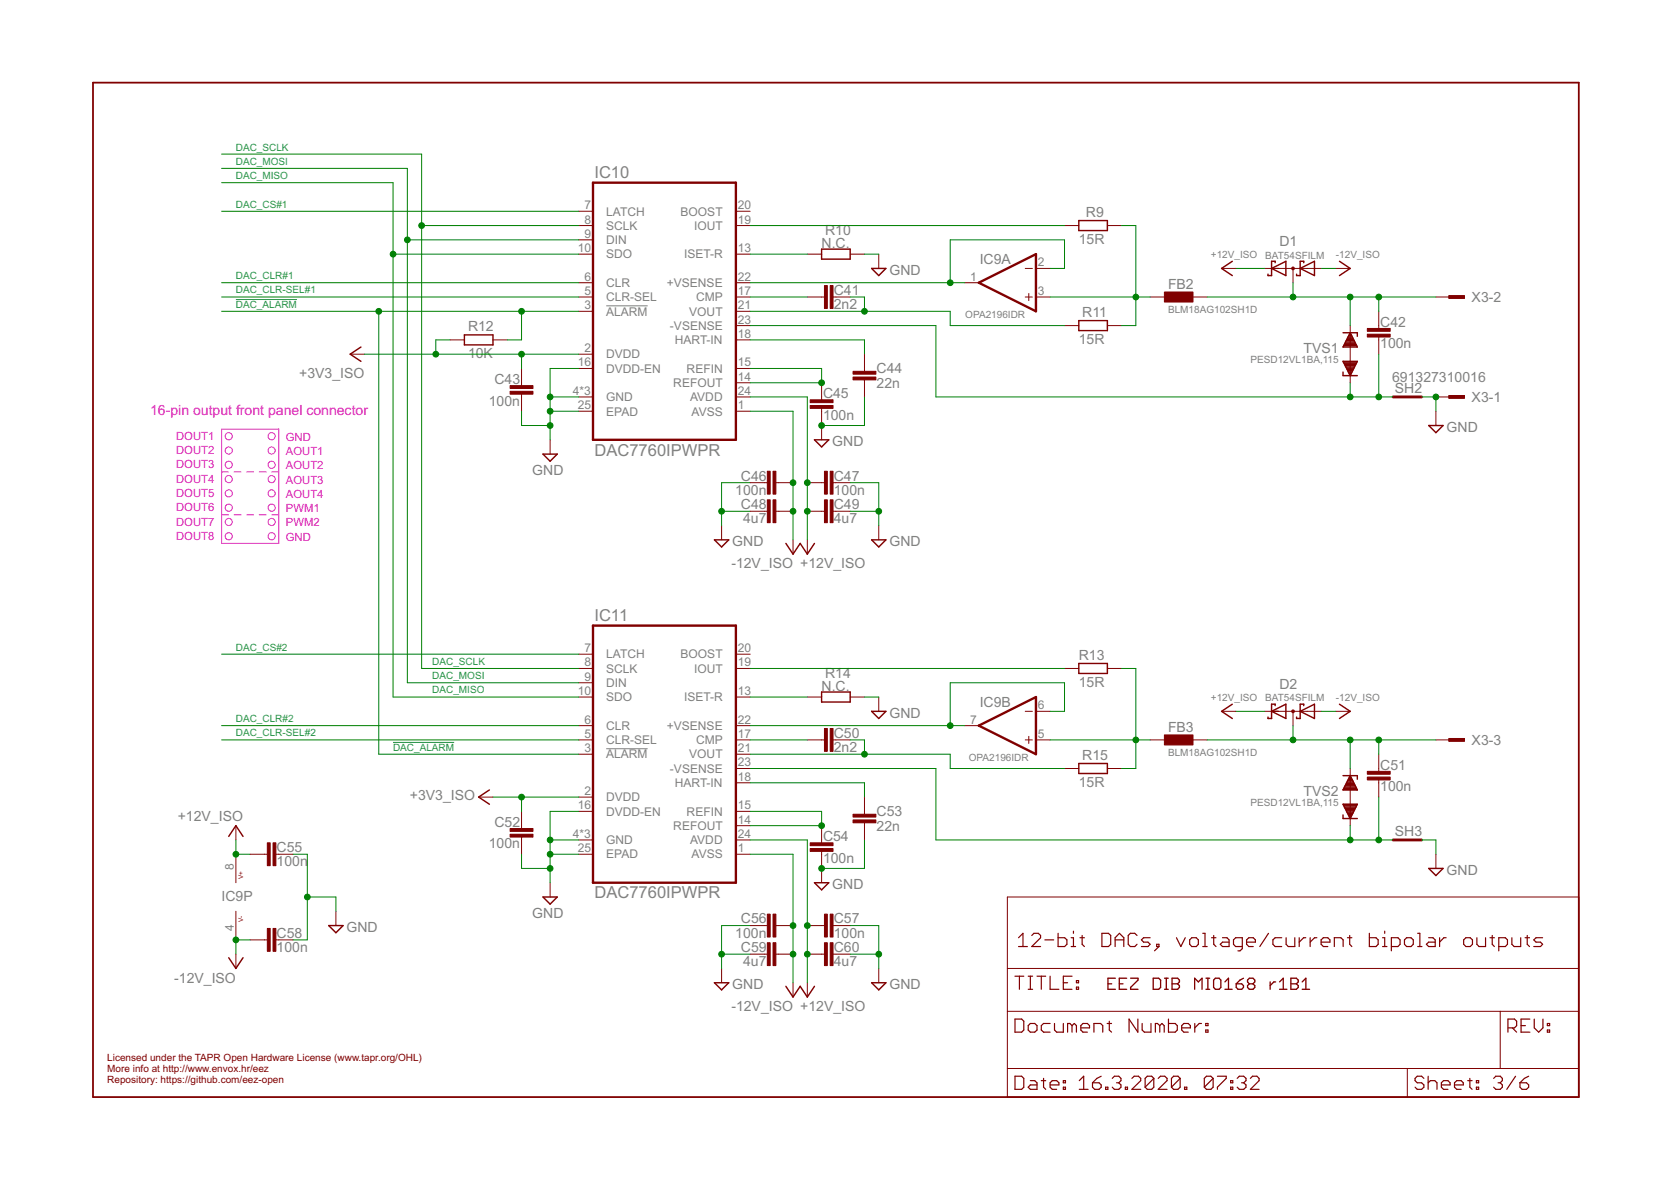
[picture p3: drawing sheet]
<svg xmlns="http://www.w3.org/2000/svg" width="297mm" height="210mm" viewBox="0 0 297 210" stroke-linecap="round" stroke-linejoin="round" font-family="sans-serif">
<path d="M107.8 54.4h7.3M107.8 133.1h7.3" fill="none" stroke="#808080" stroke-width=".18"/>
<g fill="none" stroke="#800000" stroke-width=".21">
<path d="M180.4 173.5h1.6M181.1 166.7l.7-.8v2.3M181.1 168.2h1.5M181.2 173.5v2.3M182.8 173.5h.8M182.8 175.8h.8M183.2 173.5v2.3M183.4 166.3l.4-.4h.8l.4 .4v.4l-1.6 1.5h1.6M184.3 173.5h1.6M185.1 173.5v2.3M185.7 167h1.6M186.7 173.5v2.3h1.5"/>
<path d="M188.1 165.9v2.3h1.2l.4-.4v-.8l-.4-.3h-1.2M189 174.7h.8M190.4 168.2h.8M190.4 166.7h.4v1.5M190.6 173.5h-1.6v2.3h1.6M190.8 165.5v.4M191.3 175.5h.4v.3h-.4zM191.3 174.3h.4v.4h-.4zM192 166.7h.8M192.4 166.3v1.5l.4 .4M195.9 165.9h1.1l.4 .4v1.5l-.4 .4h-1.1zM198.2 167h1.6"/>
<path d="M198.2 168.2v-1.5l.8-.8 .8 .8v1.5M202.1 166.3l-.4-.4h-.8l-.3 .4v1.5l.3 .4h.8l.4-.4M204.4 166.7h-1.1l-.4 .3 .4 .4h.8l.3 .4-.3 .4h-1.2M205.6 167.8h.4v.4h-.4zM206 168.2l-.8 .8M209.1 166.7l.8 1.5 .8-1.5M211.5 167l.4-.3h.7l.4 .3v.8l-.4 .4h-.7l-.4-.4zM213.8 168.2h.8M213.8 165.9h.4v2.3M215.4 166.7h.8M215.8 166.3v1.5l.4 .4M217.3 166.7h.8l.4 .3v1.2h-1.2l-.4-.4 .4-.4h1.2"/>
<path d="M220.8 168.2h-1.2l-.3-.4v-.8l.3-.3h1.2v1.9l-.4 .4h-.4M221.6 167.4h1.6v-.4l-.4-.3h-.8l-.4 .3v.8l.4 .4h.8M225.5 165.9l-1.6 2.3M227.8 166.7h-1.1l-.4 .3v.8l.4 .4h1.1M228.6 166.7v1.1l.4 .4h1.2v-1.5M230.9 166.7v1.5M232.1 166.7h-.4l-.8 .7M232.9 166.7v1.5M234.1 166.7h-.4l-.8 .7M234.8 167.4h1.6v-.4l-.4-.3h-.8l-.4 .3v.8l.4 .4h.8M237.2 168.2v-1.5h1.2l.4 .3v1.2M239.5 166.7h.8"/>
<path d="M239.9 166.3v1.5l.4 .4M243.4 165.9v2.3h1.2l.4-.4v-.8l-.4-.3h-1.2M245.8 168.2h.7M245.8 166.7h.3v1.5M246.1 165.5v.4M247.3 168.2h1.2l.4-.4v-.8l-.4-.3h-1.2v2.3M249.7 167l.3-.3h.8l.4 .3v.8l-.4 .4h-.8l-.3-.4zM252 168.2h.8M252 165.9h.4v2.3M254 166.7h.7l.4 .3v1.2h-1.1l-.4-.4 .4-.4h1.1M255.9 166.7v1.5M257.1 166.7h-.4l-.8 .7"/>
<path d="M260.2 167l.4-.3h.7l.4 .3v.8l-.4 .4h-.7l-.4-.4zM262.5 166.7v1.1l.4 .4h1.2v-1.5M264.9 166.7h.7M265.3 166.3v1.5l.3 .4M266.4 168.2h1.2l.4-.4v-.8l-.4-.3h-1.2v2.3M268.8 166.7v1.1l.4 .4h1.1v-1.5M271.1 166.7h.8M271.5 166.3v1.5l.4 .4M274.2 166.7h-1.2l-.4 .3 .4 .4h.8l.4 .4-.4 .4h-1.2M180.4 181.1h1.2l.4 .4v1.6l-.4 .4h-1.2zM180.4 191.3h1.2l.4 .4v1.5l-.4 .4h-1.2zM182.8 182.3l.4-.4h.7l.4 .4v.8l-.4 .4h-.7l-.4-.4z"/>
<path d="M183.2 192.1h.7l.4 .3v1.2h-1.1l-.4-.4 .4-.4h1.1M185.1 192.1h.8M185.5 191.7v1.5l.4 .4M186.7 192.8h1.5v-.4l-.4-.3h-.8l-.3 .3v.8l.3 .4h.8M186.7 181.9h-1.2l-.4 .4v.8l.4 .4h1.2M187.5 181.9v1.2l.3 .4h1.2v-1.6M189 193.2h.4v.4h-.4zM189 192.1h.4v.3h-.4zM190.6 182.3l-.4-.4h-.4v1.6M190.6 182.3l.4-.4 .3 .4v1.2M190.6 182.3v1.2M191.9 193.6h1.5"/>
<path d="M191.9 192.1l.7-.8v2.3M192.1 182.7h1.6v-.4l-.4-.4h-.8l-.4 .4v.8l.4 .4h.8M194.2 192.4h1.2l.3 .4v.4l-.3 .4h-.8l-.4-.4zM194.5 183.5v-1.6h1.1l.4 .4v1.2M195.7 191.3l-.7 .4-.8 .7M196.5 193.2h.4v.4h-.4zM196.8 181.9h.8M197.2 181.5v1.6l.4 .4M197.7 191.7l.4-.4h.8l.4 .4v.4l-.4 .3M198.5 192.4h.4M198.9 192.4l.4 .4v.4l-.4 .4h-.8l-.4-.4M200 193.2h.4v.4h-.4z"/>
<path d="M201.2 191.7l.4-.4h.8l.4 .4v.4l-1.6 1.5h1.6M202.3 181.1v2.4l-1.6-2.4v2.4M203 181.9v1.2l.4 .4h1.2v-1.6M205.1 191.7v1.5l-.4 .4h-.8l-.3-.4M205.1 191.7l-.4-.4h-.8l-.3 .4v1.5M205.1 191.7l-1.5 1.5M205.9 191.7l.4-.4h.8l.4 .4v.4l-1.6 1.5h1.6M206.2 182.3l-.4-.4h-.4v1.6M206.2 182.3v1.2M206.2 182.3l.3-.4 .4 .4v1.2M207.7 181.1v2.4h1.2l.4-.4v-.8l-.4-.4h-1.2M209.8 191.7v1.5l-.4 .4h-.8l-.4-.4"/>
<path d="M209.8 191.7l-.4-.4h-.8l-.4 .4v1.5M209.8 191.7l-1.6 1.5M210.1 182.7h1.5v-.4l-.4-.4h-.8l-.3 .4v.8l.3 .4h.8M210.6 193.2h.4v.4h-.4zM212.4 181.9v1.6M213.6 181.9h-.4l-.8 .8M214.3 183.1h.4v.4h-.4zM214.3 181.9h.4v.4h-.4zM215.6 191.7v1.5l-.4 .4h-.7l-.4-.4M215.6 191.7l-.4-.4h-.7l-.4 .4v1.5M215.6 191.7l-1.5 1.5M216.4 191.3h1.6v.4l-1.6 1.5v.4"/>
<path d="M218.8 193.2h.3v.4h-.3zM218.8 192.1h.3v.3h-.3zM219.9 191.7l.4-.4h.8l.4 .4v.4l-.4 .3M220.7 192.4h.4M221.1 192.4l.4 .4v.4l-.4 .4h-.8l-.4-.4M222.3 191.7l.4-.4h.7l.4 .4v.4l-1.5 1.5h1.5M253.1 191.7l-.4-.4h-.8l-.4 .4v.4l.4 .3h.8l.4 .4v.4l-.4 .4h-.8l-.4-.4M253.9 192.4l.4-.3h.8l.3 .3v1.2M253.9 191.3v2.3M256.2 192.8h1.6v-.4l-.4-.3h-.8l-.4 .3v.8l.4 .4h.8M258.6 192.8h1.5v-.4l-.4-.3h-.7l-.4 .3v.8l.4 .4h.7M260.9 192.1h.8"/>
<path d="M261.3 191.7v1.5l.4 .4M262.4 193.2h.4v.4h-.4zM262.4 192.1h.4v.3h-.4zM265.5 191.7l.4-.4h.8l.4 .4v.4l-.4 .3M266.3 192.4h.4M266.7 192.4l.4 .4v.4l-.4 .4h-.8l-.4-.4M268.1 182.7h1.1l.4-.4v-.8l-.4-.4h-1.1v2.4M268.8 182.7l.8 .8M269.4 191.3l-1.6 2.3M270.2 192.4h1.2l.3 .4v.4l-.3 .4h-.8l-.4-.4zM270.4 182.3h.8M271.7 191.3l-.7 .4-.8 .7"/>
<path d="M271.9 181.1h-1.5v2.4h1.5M272.7 181.1v1.6l.8 .8 .8-.8v-1.6M275.1 183.1h.4v.4h-.4zM275.1 181.9h.4v.4h-.4z"/>
</g>
<path d="M16.5 14.7h264.1v180.3h-264.1z" fill="none" stroke="#800000" stroke-width=".32"/>
<g fill="none" stroke="#800000" stroke-width=".18">
<path d="M102.9 37.5h2.5M130.8 37.5h2.5M102.9 55.3h2.5M102.9 52.8h2.5M102.9 50.2h2.5M102.9 40.1h2.5M102.9 42.6h2.5M102.9 45.2h2.5M130.8 55.3h2.5M130.8 52.8h2.5M130.8 50.2h2.5M130.8 40.1h2.5"/>
<path d="M130.8 45.2h2.5M130.8 57.9h2.5M143.5 52.8h3.1M143.5 45.2h2.5M148.1 52.8h3M151.1 45.2h2.6M156.2 45.2v2.5M171.4 50.2h2.6M182.2 52.8h1.3M182.2 47.7h1.3M182.9 52.2v1.2M184.1 52.8h2.6"/>
<path d="M184.1 47.7h2.6M189.2 40.1h2.6M189.2 57.9h2.6M196.8 40.1h2.6M196.8 57.9h2.6M204.4 52.8h2.6M212.1 52.8h2.5M217.1 47.7h2.6M224.8 47.7h10.1M229.8 47.7v2.5M237.5 47.7h2.5M240 57.9v10.1"/>
<path d="M245.1 55.3v3.1M245.1 59.9v3M255.2 52.8h2.6M62.3 62.9h2.5M80 60.4h2.5M87.6 60.4h2.6M92.7 65.5v3M92.7 70v3.1M97.8 78.2v2.5M102.9 73.1h2.5M102.9 62.9h2.5M102.9 70.5h2.5"/>
<path d="M102.9 65.5h2.5M130.8 73.1h2.5M130.8 70.5h2.5M130.8 68h2.5M130.8 65.5h2.5M130.8 60.4h2.5M146 68v3.1M146 72.6v5.6M153.7 62.9v3.1M153.7 67.5v3M255.2 70.5h2.6M255.2 73.1v2.5"/>
<path d="M128.3 93.4v2.5M133.3 85.8h3.1M133.3 90.9h3.1M137.9 85.8h3.1M137.9 90.9h3.1M141 95.9v2.6M143.5 95.9v2.6M143.5 85.8h3.1M143.5 90.9h3.1M148.1 85.8h3M148.1 90.9h3M156.2 93.4v2.5"/>
<path d="M102.9 116.3h2.5M102.9 118.8h2.5M130.8 116.3h2.5M130.8 118.8h2.5M189.2 118.8h2.6M196.8 118.8h2.6M102.9 134h2.5M102.9 131.5h2.5M102.9 129h2.5M102.9 121.3h2.5M102.9 123.9h2.5M130.8 134h2.5"/>
<path d="M130.8 131.5h2.5M130.8 129h2.5M130.8 123.9h2.5M130.8 139.1h2.5M130.8 136.6h2.5M143.5 131.5h3.1M143.5 123.9h2.5M148.1 131.5h3M151.1 123.9h2.6M156.2 123.9v2.5M171.4 129h2.6M182.2 131.5h1.3"/>
<path d="M182.2 126.4h1.3M182.9 130.9v1.2M184.1 131.5h2.6M184.1 126.4h2.6M189.2 136.6h2.6M196.8 136.6h2.6M204.4 131.5h2.6M212.1 131.5h2.5M217.1 126.4h2.6M224.8 126.4h10.1M229.8 126.4v2.6M237.5 126.4h2.5"/>
<path d="M240 136.6v10.1M245.1 134v3.1M245.1 138.6v3.1M255.2 131.5h2.6M41.9 146.7v2.6M41.9 151.8v5.1M44.5 151.8h3M49 151.8h3.1M85.1 141.7h2.5M92.7 144.2v3.1M92.7 148.8v3M97.8 156.9v2.5"/>
<path d="M102.9 151.8h2.5M102.9 141.7h2.5M102.9 149.3h2.5M102.9 144.2h2.5M130.8 151.8h2.5M130.8 149.3h2.5M130.8 146.7h2.5M130.8 144.2h2.5M146 146.7v3.1M146 151.3v5.6M153.7 141.7v3M153.7 146.2v3.1"/>
<path d="M179.1 159.4h101.5v35.6h-101.5zM255.2 151.8v2.5M41.9 162v5M41.9 169.6v2.5M44.5 167h3M49 167h3.1M59.7 162v2.5M128.3 172.1v2.6M133.3 164.5h3.1M133.3 169.6h3.1M137.9 164.5h3.1M137.9 169.6h3.1"/>
<path d="M141 174.7v2.5M143.5 164.5h3.1M143.5 169.6h3.1M143.5 174.7v2.5M148.1 164.5h3M148.1 169.6h3M156.2 172.1v2.6M179.1 179.7h101.5M179.1 172.1h101.5M266.7 179.7v10.2M179.1 189.9h101.5M250.2 189.9v5.1"/>
</g>
<g fill="none" stroke="#800000" stroke-width=".23">
<path d="M197 174.9h.6M198.3 173.9h-1.3v1.9h1.3M199 174.9h.6M200.3 173.9h-1.3v1.9h1.3M201 173.9h1.3v.3l-1.3 1.3v.3h1.3M205 173.9h1l.3 .3v1.3l-.3 .3h-1zM207 173.9h.7M207 175.8h.7M207.3 173.9v1.9M208.3 173.9h1l.4 .3v.3l-.4 .4 .4 .3v.3l-.4 .3h-1zM208.3 174.9h1M212.4 175.8v-1.9l.6 .6 .7-.6v1.9"/>
<path d="M214.4 173.9h.6M214.4 175.8h.6M214.7 173.9v1.9M216 173.9h.7l.3 .3v1.3l-.3 .3h-.7l-.3-.3v-1.3zM217.7 175.8h1.3M217.7 174.5l.7-.6v1.9M219.8 174.9h.9l.3 .3v.3l-.3 .3h-.6l-.3-.3zM221 173.9l-.6 .3-.6 .7M222.1 174.9l-.3-.4v-.3l.3-.3h.6l.4 .3v.3l-.4 .4M222.1 174.9l-.3 .3v.3l.3 .3h.6l.4-.3v-.3l-.4-.3M222.1 174.9h.6M225.8 174.5v1.3"/>
<path d="M226.8 174.5h-.4l-.6 .7M227.5 175.8h1.3M227.5 174.5l.6-.6v1.9M229.5 173.9h.9l.4 .3v.3l-.4 .4 .4 .3v.3l-.4 .3h-.9zM229.5 174.9h.9M231.5 175.8h1.3M231.5 174.5l.6-.6v1.9"/>
</g>
<g fill="none" stroke="#800000" stroke-width=".42">
<path d="M105.4 32.5h25.4v45.7h-25.4zM174 50.2l10.1-5v10.1zM105.4 111.2h25.4v45.7h-25.4zM174 129l10.1-5.1v10.1z"/>
<circle cx="229.8" cy="47.7" r=".13"/>
<circle cx="229.8" cy="126.4" r=".13"/>
</g>
<g fill="#800000" stroke="#800000" stroke-width=".18">
<path d="M146.6 129.5h.5v4h-.5z"/>
<path d="M147.6 129.5h.5v4h-.5z"/>
<path d="M207 130.6h5.1v1.8h-5.1z"/>
<path d="M243.1 138.1h4v.5h-4z"/>
<path d="M243.1 137.1h4v.5h-4z"/>
<path d="M144 150.8h4.1v.5h-4.1z"/>
<path d="M144 149.8h4.1v.5h-4.1z"/>
<path d="M147.6 162.5h.5v4h-.5z"/>
<path d="M146.6 162.5h.5v4h-.5z"/>
<path d="M136.4 162.5h.5v4h-.5z"/>
<path d="M137.4 162.5h.5v4h-.5z"/>
<path d="M146.6 167.6h.5v4h-.5z"/>
<path d="M147.6 167.6h.5v4h-.5z"/>
<path d="M137.4 167.6h.5v4h-.5z"/>
<path d="M136.4 167.6h.5v4h-.5z"/>
<path d="M151.6 144.7h4.1v.5h-4.1z"/>
<path d="M151.6 145.7h4.1v.5h-4.1z"/>
<path d="M90.7 148.3h4v.5h-4z"/>
<path d="M90.7 147.3h4v.5h-4z"/>
<path d="M48.5 149.8h.5v4.1h-.5z"/>
<path d="M47.5 149.8h.5v4.1h-.5z"/>
<path d="M48.5 165h.5v4.1h-.5z"/>
<path d="M47.5 165h.5v4.1h-.5z"/>
<path d="M146.6 50.8h.5v4h-.5z"/>
<path d="M147.6 50.8h.5v4h-.5z"/>
<path d="M207 51.9h5.1v1.8h-5.1z"/>
<path d="M243.1 59.4h4v.5h-4z"/>
<path d="M243.1 58.4h4v.5h-4z"/>
<path d="M144 72.1h4.1v.5h-4.1z"/>
<path d="M144 71.1h4.1v.5h-4.1z"/>
<path d="M147.6 83.8h.5v4h-.5z"/>
<path d="M146.6 83.8h.5v4h-.5z"/>
<path d="M136.4 83.8h.5v4h-.5z"/>
<path d="M137.4 83.8h.5v4h-.5z"/>
<path d="M146.6 88.8h.5v4.1h-.5z"/>
<path d="M147.6 88.8h.5v4.1h-.5z"/>
<path d="M137.4 88.8h.5v4.1h-.5z"/>
<path d="M136.4 88.8h.5v4.1h-.5z"/>
<path d="M151.6 66h4.1v.5h-4.1z"/>
<path d="M151.6 67h4.1v.5h-4.1z"/>
<path d="M90.7 69.6h4v.5h-4z"/>
<path d="M90.7 68.5h4v.5h-4z"/>
<path d="M257.5 70.3h2.8v.5h-2.8z"/>
<path d="M257.5 52.5h2.8v.5h-2.8z"/>
<path d="M257.5 131.3h2.8v.5h-2.8z"/>
</g>
<g fill="none" stroke="#800000" stroke-width=".25">
<path d="M191.8 39.2h5v1.8h-5zM82.5 59.5h5.1v1.8h-5.1zM146 44.3h5.1v1.8h-5.1zM154.9 47.7h2.6l-1.3 1.3zM191.8 57h5v1.8h-5zM219.1 46.4l-2 1.3 2 1.3M226 47.7l2.6-1.3v2.6zM226.7 46.7v-.3h-.7v2.6h-.6v-.3M231.1 47.7l2.6-1.3v2.6zM231.8 46.7v-.3h-.7v2.6h-.6v-.3M238.1 46.4l1.9 1.3-1.9 1.3M238.7 59.1h2.6v.7"/>
<path d="M239.6 59.9h.8M239.7 59.7h.6M239.9 59.5h.3M240 59.2h.1M240 59.1l1.3 2.6h-2.6zM64.2 61.7l-1.9 1.2 1.9 1.3M144.8 78.2h2.5l-1.3 1.2zM238.7 66.1v.7h2.6M238.7 64.2h2.6l-1.3 2.6zM238.8 64.3h2.4M238.8 61.4h2.4M238.9 64.6h2.2"/>
<path d="M239 61.2h2.1M239 64.8h2M239.1 61h1.8M239.1 65h1.8M239.2 60.8h1.6M239.2 65.2h1.6M239.3 60.6h1.4M239.4 65.4h1.3M239.4 60.3h1.2M239.5 65.7h1.1M239.5 60.1h1M239.6 65.9h.8"/>
<path d="M239.7 66.1h.6M239.8 66.3h.4M239.9 66.6h.2M254 75.6h2.5l-1.3 1.3zM96.5 80.7h2.6l-1.3 1.3zM127 95.9h2.5l-1.2 1.3zM139.7 96.6l1.3 1.9 1.2-1.9 1.3 1.9 1.3-1.9M154.9 95.9h2.6l-1.3 1.3zM191.8 117.9h5v1.8h-5zM146 123h5.1v1.8h-5.1zM154.9 126.4h2.6l-1.3 1.3zM191.8 135.7h5v1.8h-5z"/>
<path d="M219.1 125.2l-2 1.2 2 1.3M226 126.4l2.6-1.2v2.5zM226.7 125.4v-.2h-.7v2.5h-.6v-.3M231.1 126.4l2.6-1.2v2.5zM231.8 125.4v-.2h-.7v2.5h-.6v-.3M238.1 125.2l1.9 1.2-1.9 1.3M238.7 137.9h2.6v.6M239 139.9h2M239.1 139.7h1.8M239.2 139.4h1.6M239.3 139.2h1.4M239.4 139h1.2"/>
<path d="M239.5 138.8h1M239.7 138.6h.7M239.8 138.3h.4M239.9 138.1h.2M240 137.9h.1M240 137.9l1.3 2.5h-2.6zM40.7 148.7l1.2-2 1.3 2M87 140.4l-1.9 1.3 1.9 1.2M96.5 159.4h2.6l-1.3 1.3zM144.8 156.9h2.5l-1.3 1.3zM238.7 144.8v.7h2.6M238.7 142.9h2.6l-1.3 2.6z"/>
<path d="M238.8 140.3h2.5M238.8 143h2.5M238.9 140.1h2.2M238.9 143.2h2.2M239 143.4h2M239.1 143.7h1.8M239.2 143.9h1.6M239.3 144.1h1.4M239.4 144.3h1.2M239.5 144.5h1M239.7 144.8h.7M239.8 145h.4"/>
<path d="M239.9 145.2h.2M240 145.4h.1M254 154.3h2.5l-1.3 1.3zM40.7 170.2l1.2 1.9 1.3-1.9M58.4 164.5h2.6l-1.3 1.3zM127 174.7h2.5l-1.2 1.2zM139.7 175.3l1.3 1.9 1.2-1.9 1.3 1.9 1.3-1.9M154.9 174.7h2.6l-1.3 1.2z"/>
</g>
<path d="M247.6 70.5h5.1M247.6 149.3h5.1" fill="none" stroke="#800000" stroke-width=".51"/>
<g fill="none" stroke="#008000" stroke-width=".18">
<path d="M39.4 29.9h33v91.4h30.5M39.4 27.4h35.6v91.4h27.9M39.4 32.5h30.5v91.4h33M39.4 37.5h63.5M39.4 52.8h63.5M39.4 50.2h63.5M39.4 55.3h63.5M67.3 55.3v78.7h35.6M69.9 45.2h33M72.4 42.6h30.5M75 40.1h27.9M92.7 55.3v5.1h-2.5"/>
<path d="M133.3 55.3h35.6v2.6h20.3M133.3 52.8h10.2M133.3 57.9h33.1v12.6h81.2M133.3 50.2h38.1M133.3 40.1h55.9M133.3 45.2h10.2M151.1 52.8h2.6v2.5M153.7 45.2h2.5M186.7 47.7h2.5v-5.1h-20.3v7.6M186.7 52.8h17.7M199.4 40.1h2.5v17.8h-2.5M214.6 52.8h40.6"/>
<path d="M219.7 47.7h5.1M229.8 50.2v2.6M234.9 47.7h2.6M240 52.8v5.1M245.1 52.8v2.5M64.8 62.9h38.1M80 60.4h-2.5v2.5M92.7 62.9v2.6M92.7 73.1v2.5h5.1M97.8 70.5h5.1M97.8 73.1h5.1M102.9 65.5h-5.1v12.7"/>
<path d="M133.3 65.5h12.7v2.5h-12.7M133.3 70.5h10.2v25.4M133.3 73.1h7.7v22.8M133.3 60.4h20.4v2.5M153.7 70.5v5.1h-7.7M240 68v2.5M245.1 62.9v7.6M252.7 70.5h2.5v2.6M128.3 90.9h5M133.3 85.8h-5v7.6M151.1 85.8h5.1v7.6M151.1 90.9h5.1"/>
<path d="M39.4 116.3h63.5M133.3 118.8h55.9M199.4 118.8h2.5v17.8h-2.5M39.4 131.5h63.5M39.4 129h63.5M133.3 131.5h10.2M133.3 129h38.1M133.3 134h35.6v2.6h20.3M133.3 136.6h33.1v12.7h81.2M133.3 139.1h20.4v2.6M133.3 123.9h10.2M151.1 131.5h2.6v2.5"/>
<path d="M153.7 123.9h2.5M186.7 131.5h17.7M186.7 126.4h2.5v-5.1h-20.3v7.7M214.6 131.5h40.6M219.7 126.4h5.1M229.8 129v2.5M234.9 126.4h2.6M240 131.5v5.1M245.1 131.5v2.5M41.9 149.3v2.5h2.6M52.1 151.8h2.5v15.2h-2.5M54.6 159.4h5.1v2.6"/>
<path d="M87.6 141.7h15.3M92.7 141.7v2.5M92.7 151.8v2.5h5.1M97.8 149.3h5.1M97.8 151.8h5.1M102.9 144.2h-5.1v12.7M133.3 144.2h12.7v2.5h-12.7M133.3 149.3h10.2v25.4M133.3 151.8h7.7v22.9M153.7 149.3v5h-7.7M240 146.7v2.6M245.1 141.7v7.6"/>
<path d="M252.7 149.3h2.5v2.5M44.5 167h-2.6v2.6M128.3 169.6h5M133.3 164.5h-5v7.6M151.1 164.5h5.1v7.6M151.1 169.6h5.1"/>
</g>
<g fill="#008000" stroke="#008000" stroke-width=".18">
<circle cx="168.9" cy="129" r=".51"/>
<circle cx="201.9" cy="131.5" r=".51"/>
<circle cx="245.1" cy="52.8" r=".51"/>
<circle cx="240" cy="52.8" r=".51"/>
<circle cx="229.8" cy="52.8" r=".51"/>
<circle cx="146" cy="146.7" r=".51"/>
<circle cx="143.5" cy="164.5" r=".51"/>
<circle cx="143.5" cy="169.6" r=".51"/>
<circle cx="41.9" cy="151.8" r=".51"/>
<circle cx="143.5" cy="85.8" r=".51"/>
<circle cx="143.5" cy="90.9" r=".51"/>
<circle cx="141" cy="164.5" r=".51"/>
<circle cx="141" cy="169.6" r=".51"/>
<circle cx="41.9" cy="167" r=".51"/>
<circle cx="141" cy="85.8" r=".51"/>
<circle cx="141" cy="90.9" r=".51"/>
<circle cx="92.7" cy="62.9" r=".51"/>
<circle cx="77.5" cy="62.9" r=".51"/>
<circle cx="92.7" cy="141.7" r=".51"/>
<circle cx="240" cy="149.3" r=".51"/>
<circle cx="245.1" cy="149.3" r=".51"/>
<circle cx="153.7" cy="134" r=".51"/>
<circle cx="168.9" cy="50.2" r=".51"/>
<circle cx="201.9" cy="52.8" r=".51"/>
<circle cx="146" cy="68" r=".51"/>
<circle cx="92.7" cy="55.3" r=".51"/>
<circle cx="67.3" cy="55.3" r=".51"/>
<circle cx="240" cy="70.5" r=".51"/>
<circle cx="245.1" cy="70.5" r=".51"/>
<circle cx="153.7" cy="55.3" r=".51"/>
<circle cx="245.1" cy="131.5" r=".51"/>
<circle cx="240" cy="131.5" r=".51"/>
<circle cx="229.8" cy="131.5" r=".51"/>
<circle cx="54.6" cy="159.4" r=".51"/>
<circle cx="97.8" cy="151.8" r=".51"/>
<circle cx="97.8" cy="149.3" r=".51"/>
<circle cx="97.8" cy="154.3" r=".51"/>
<circle cx="128.3" cy="169.6" r=".51"/>
<circle cx="156.2" cy="169.6" r=".51"/>
<circle cx="128.3" cy="90.9" r=".51"/>
<circle cx="156.2" cy="90.9" r=".51"/>
<circle cx="146" cy="75.6" r=".51"/>
<circle cx="146" cy="154.3" r=".51"/>
<circle cx="97.8" cy="73.1" r=".51"/>
<circle cx="97.8" cy="70.5" r=".51"/>
<circle cx="97.8" cy="75.6" r=".51"/>
<circle cx="255.2" cy="70.5" r=".51"/>
<circle cx="75" cy="40.1" r=".51"/>
<circle cx="72.4" cy="42.6" r=".51"/>
<circle cx="69.9" cy="45.2" r=".51"/>
</g>
<g fill="none" stroke="#f0f" stroke-width=".18">
<path d="M39.4 76.3h10.2v20.3h-10.2zM39.4 83.9h1.2M39.4 91.5h1.2M41.6 83.9h1.2M41.6 91.5h1.2M43.9 83.9h1.2M43.9 91.5h1.2M46.1 83.9h1.2M46.1 91.5h1.2M48.3 83.9h1.3M48.3 91.5h1.3"/>
<circle cx="40.7" cy="77.5" r=".64"/>
<circle cx="48.3" cy="77.5" r=".64"/>
<circle cx="40.7" cy="80.1" r=".64"/>
<circle cx="40.7" cy="82.6" r=".64"/>
<circle cx="40.7" cy="85.2" r=".64"/>
<circle cx="40.7" cy="90.2" r=".64"/>
<circle cx="40.7" cy="95.3" r=".64"/>
<circle cx="40.7" cy="87.7" r=".64"/>
<circle cx="40.7" cy="92.8" r=".64"/>
<circle cx="48.3" cy="82.6" r=".64"/>
<circle cx="48.3" cy="85.2" r=".64"/>
<circle cx="48.3" cy="80.1" r=".64"/>
<circle cx="48.3" cy="95.3" r=".64"/>
<circle cx="48.3" cy="90.2" r=".64"/>
<circle cx="48.3" cy="87.7" r=".64"/>
<circle cx="48.3" cy="92.8" r=".64"/>
</g>
<path d="M41.9 53.2h10.9M69.9 132h10.8" fill="none" stroke="#008080" stroke-width=".18"/>
<g font-size="2.9" fill="#808080">
<text x="105.7" y="31.7">IC10</text>
<text x="105.7" y="81">DAC7760IPWPR</text>
<text x="105.7" y="110.4">IC11</text>
<text x="105.7" y="159.7">DAC7760IPWPR</text>
</g>
<g font-size="2.5" fill="#808080">
<text x="146.7" y="41.8">R10</text>
<text x="193" y="38.6">R9</text>
<text x="146" y="44">N.C.</text>
<text x="174.2" y="46.9">IC9A</text>
<text x="191.8" y="43.4">15R</text>
<text x="227.4" y="43.8">D1</text>
<text x="148.2" y="52.4">C41</text>
<text x="158.1" y="48.8">GND</text>
<text x="207.6" y="51.4">FB2</text>
<text x="261.6" y="53.7">X3-2</text>
<text x="83.2" y="58.9">R12</text>
<text x="148.2" y="54.9">2n2</text>
<text x="192.4" y="56.4">R11</text>
<text x="245.3" y="58.1">C42</text>
<text x="83.2" y="63.7">10K</text>
<text x="191.8" y="61.2">15R</text>
<text x="231.7" y="62.8">TVS1</text>
<text x="245.3" y="61.9">100n</text>
<text x="53.2" y="67.3">+3V3_ISO</text>
<text x="87.9" y="68.3">C43</text>
<text x="146.3" y="70.8">C45</text>
<text x="155.8" y="68.9">22n</text>
<text x="155.8" y="66.4">C44</text>
<text x="247.5" y="67.9">691327310016</text>
<text x="247.9" y="69.9">SH2</text>
<text x="261.6" y="71.4">X3-1</text>
<text x="86.9" y="72.1">100n</text>
<text x="146.3" y="74.6">100n</text>
<text x="257.2" y="76.8">GND</text>
<text x="148" y="79.3">GND</text>
<text x="94.6" y="84.4">GND</text>
<text x="130.7" y="88">100n</text>
<text x="131.7" y="85.4">C46</text>
<text x="148.2" y="88">100n</text>
<text x="148.2" y="85.4">C47</text>
<text x="131.7" y="90.5">C48</text>
<text x="132.1" y="93">4u7</text>
<text x="148.2" y="93">4u7</text>
<text x="148.2" y="90.5">C49</text>
<text x="130" y="101">-12V_ISO +12V_ISO</text>
<text x="130.2" y="97.1">GND</text>
<text x="158.1" y="97.1">GND</text>
<text x="191.8" y="117.3">R13</text>
<text x="146" y="122.7">N.C.</text>
<text x="146.7" y="120.5">R14</text>
<text x="174.2" y="125.7">IC9B</text>
<text x="191.8" y="122.1">15R</text>
<text x="227.4" y="122.5">D2</text>
<text x="148.2" y="131.1">C50</text>
<text x="158.1" y="127.6">GND</text>
<text x="207.6" y="130.1">FB3</text>
<text x="148.2" y="133.7">2n2</text>
<text x="192.4" y="135.1">R15</text>
<text x="245.3" y="136.8">C51</text>
<text x="261.6" y="132.4">X3-3</text>
<text x="72.9" y="142.2">+3V3_ISO</text>
<text x="191.8" y="139.9">15R</text>
<text x="231.7" y="141.5">TVS2</text>
<text x="245.3" y="140.6">100n</text>
<text x="31.6" y="146">+12V_ISO</text>
<text x="87.9" y="147">C52</text>
<text x="146.3" y="149.5">C54</text>
<text x="155.8" y="147.6">22n</text>
<text x="155.8" y="145.1">C53</text>
<text x="247.9" y="148.6">SH3</text>
<text x="49.2" y="154">100n</text>
<text x="49.2" y="151.4">C55</text>
<text x="86.9" y="150.8">100n</text>
<text x="146.3" y="153.3">100n</text>
<text x="257.2" y="155.5">GND</text>
<text x="39.4" y="160.1">IC9P</text>
<text x="148" y="158">GND</text>
<text x="49.2" y="166.7">C58</text>
<text x="61.6" y="165.7">GND</text>
<text x="94.6" y="163.1">GND</text>
<text x="130.7" y="166.7">100n</text>
<text x="131.7" y="164.1">C56</text>
<text x="148.2" y="166.7">100n</text>
<text x="148.2" y="164.1">C57</text>
<text x="49.2" y="169.2">100n</text>
<text x="131.7" y="169.2">C59</text>
<text x="132.1" y="171.8">4u7</text>
<text x="148.2" y="171.8">4u7</text>
<text x="148.2" y="169.2">C60</text>
<text x="31" y="174.7">-12V_ISO</text>
<text x="130" y="179.8">-12V_ISO +12V_ISO</text>
<text x="130.2" y="175.8">GND</text>
<text x="158.1" y="175.8">GND</text>
</g>
<text font-size="2.5" fill="#f0f" x="26.7" y="73.7">16-pin output front panel connector</text>
<g font-size="2.1" fill="#808080">
<text x="103.9" y="37.2">7</text>
<text x="103.9" y="39.7">8</text>
<text x="107.8" y="38.3">LATCH</text>
<text x="107.8" y="40.8">SCLK</text>
<text x="121" y="38.3">BOOST</text>
<text x="123.4" y="40.8">IOUT</text>
<text x="131.2" y="39.7">19</text>
<text x="131.2" y="37.2">20</text>
<text x="102.7" y="44.8">10</text>
<text x="103.9" y="42.3">9</text>
<text x="107.8" y="43.4">DIN</text>
<text x="107.8" y="45.9">SDO</text>
<text x="121.6" y="45.9">ISET-R</text>
<text x="131.2" y="44.8">13</text>
<text x="184.5" y="47.3">2</text>
<text x="103.9" y="52.4">5</text>
<text x="103.9" y="49.9">6</text>
<text x="107.8" y="53.5">CLR-SEL</text>
<text x="107.8" y="51">CLR</text>
<text x="118.5" y="51">+VSENSE</text>
<text x="123.7" y="53.5">CMP</text>
<text x="131.2" y="52.4">17</text>
<text x="131.2" y="49.9">22</text>
<text x="172.4" y="49.9">1</text>
<text x="184.5" y="52.4">3</text>
<text x="103.9" y="55">3</text>
<text x="107.8" y="56.1">ALARM</text>
<text x="119.1" y="58.6">-VSENSE</text>
<text x="122.5" y="56.1">VOUT</text>
<text x="131.2" y="55">21</text>
<text x="131.2" y="57.5">23</text>
<text x="102.7" y="65.1">16</text>
<text x="103.9" y="62.6">2</text>
<text x="107.8" y="63.7">DVDD</text>
<text x="120" y="61.2">HART-IN</text>
<text x="131.2" y="65.1">15</text>
<text x="131.2" y="60">18</text>
<text x="101.8" y="70.2">4*3</text>
<text x="107.8" y="71.3">GND</text>
<text x="107.8" y="66.2">DVDD-EN</text>
<text x="119.7" y="68.8">REFOUT</text>
<text x="122.1" y="66.2">REFIN</text>
<text x="122.7" y="71.3">AVDD</text>
<text x="131.2" y="67.7">14</text>
<text x="131.2" y="70.2">24</text>
<text x="102.7" y="72.7">25</text>
<text x="107.8" y="73.9">EPAD</text>
<text x="122.9" y="73.9">AVSS</text>
<text x="131.2" y="72.7">1</text>
<text x="103.9" y="115.9">7</text>
<text x="103.9" y="118.5">8</text>
<text x="107.8" y="117">LATCH</text>
<text x="107.8" y="119.6">SCLK</text>
<text x="121" y="117">BOOST</text>
<text x="123.4" y="119.6">IOUT</text>
<text x="131.2" y="118.5">19</text>
<text x="131.2" y="115.9">20</text>
<text x="102.7" y="123.5">10</text>
<text x="103.9" y="121">9</text>
<text x="107.8" y="122.1">DIN</text>
<text x="107.8" y="124.6">SDO</text>
<text x="121.6" y="124.6">ISET-R</text>
<text x="131.2" y="123.5">13</text>
<text x="103.9" y="131.1">5</text>
<text x="103.9" y="128.6">6</text>
<text x="107.8" y="129.7">CLR</text>
<text x="118.5" y="129.7">+VSENSE</text>
<text x="131.2" y="131.1">17</text>
<text x="131.2" y="128.6">22</text>
<text x="172.4" y="128.6">7</text>
<text x="184.5" y="126.1">6</text>
<text x="184.5" y="131.1">5</text>
<text x="103.9" y="133.7">3</text>
<text x="107.8" y="134.8">ALARM</text>
<text x="107.8" y="132.3">CLR-SEL</text>
<text x="119.1" y="137.3">-VSENSE</text>
<text x="122.5" y="134.8">VOUT</text>
<text x="123.7" y="132.3">CMP</text>
<text x="131.2" y="133.7">21</text>
<text x="131.2" y="136.2">23</text>
<text x="102.7" y="143.8">16</text>
<text x="103.9" y="141.3">2</text>
<text x="107.8" y="142.4">DVDD</text>
<text x="120" y="139.9">HART-IN</text>
<text x="131.2" y="143.8">15</text>
<text x="131.2" y="138.8">18</text>
<text x="101.8" y="148.9">4*3</text>
<text x="107.8" y="145">DVDD-EN</text>
<text x="119.7" y="147.5">REFOUT</text>
<text x="122.1" y="145">REFIN</text>
<text x="131.2" y="146.4">14</text>
<text x="131.2" y="148.9">24</text>
<text x="41.6" y="154.6" transform="rotate(-90 41.6 154.6)">8</text>
<text x="102.7" y="151.5">25</text>
<text x="107.8" y="150">GND</text>
<text x="107.8" y="152.6">EPAD</text>
<text x="122.7" y="150">AVDD</text>
<text x="122.9" y="152.6">AVSS</text>
<text x="131.2" y="151.5">1</text>
<text x="41.6" y="165.5" transform="rotate(-90 41.6 165.5)">4</text>
</g>
<g font-size="2" fill="#f0f">
<text x="31.3" y="80.7">DOUT2</text>
<text x="31.3" y="78.2">DOUT1</text>
<text x="31.3" y="83.3">DOUT3</text>
<text x="50.8" y="78.3">GND</text>
<text x="50.8" y="80.9">AOUT1</text>
<text x="50.8" y="83.4">AOUT2</text>
<text x="31.3" y="88.3">DOUT5</text>
<text x="31.3" y="85.8">DOUT4</text>
<text x="50.8" y="85.9">AOUT3</text>
<text x="50.8" y="88.5">AOUT4</text>
<text x="31.3" y="90.9">DOUT6</text>
<text x="31.3" y="93.4">DOUT7</text>
<text x="31.3" y="96">DOUT8</text>
<text x="50.8" y="93.6">PWM2</text>
<text x="50.8" y="91">PWM1</text>
<text x="50.8" y="96.1">GND</text>
</g>
<g font-size="1.8" fill="#008080">
<text x="41.9" y="26.8">DAC_SCLK</text>
<text x="41.9" y="29.3">DAC_MOSI</text>
<text x="41.9" y="31.8">DAC_MISO</text>
<text x="41.9" y="36.9">DAC_CS#1</text>
<text x="41.9" y="49.6">DAC_CLR#1</text>
<text x="41.9" y="52.1">DAC_CLR-SEL#1</text>
<text x="41.9" y="54.7">DAC_ALARM</text>
<text x="41.9" y="115.6">DAC_CS#2</text>
<text x="76.8" y="118.2">DAC_SCLK</text>
<text x="76.8" y="120.7">DAC_MOSI</text>
<text x="76.8" y="123.3">DAC_MISO</text>
<text x="41.9" y="128.3">DAC_CLR#2</text>
<text x="41.9" y="130.9">DAC_CLR-SEL#2</text>
<text x="69.9" y="133.4">DAC_ALARM</text>
</g>
<g font-size="1.8" fill="#808080">
<text x="215.3" y="45.8">+12V_ISO</text>
<text x="224.9" y="46">BAT54SFILM</text>
<text x="237.5" y="45.8">-12V_ISO</text>
<text x="171.6" y="56.6">OPA2196IDR</text>
<text x="207.6" y="55.7">BLM18AG102SH1D</text>
<text x="222.3" y="64.6">PESD12VL1BA,115</text>
<text x="215.3" y="124.5">+12V_ISO</text>
<text x="224.9" y="124.7">BAT54SFILM</text>
<text x="237.5" y="124.5">-12V_ISO</text>
<text x="172.2" y="135.3">OPA2196IDR</text>
<text x="207.6" y="134.4">BLM18AG102SH1D</text>
<text x="222.3" y="143.3">PESD12VL1BA,115</text>
</g>
<g font-size="1.8" fill="#800000">
<text x="19.1" y="188.6">Licensed under the TAPR Open Hardware License (www.tapr.org/OHL)</text>
<text x="19.1" y="190.5">More info at http://www.envox.hr/eez</text>
<text x="19.1" y="192.4">Repository: https://github.com/eez-open</text>
</g>
<g font-size="1.1" fill="#800000">
<text x="43.2" y="156.3" transform="rotate(-90 43.2 156.3)">V+</text>
<text x="43.2" y="163.9" transform="rotate(-90 43.2 163.9)">V-</text>
</g>
</svg>
